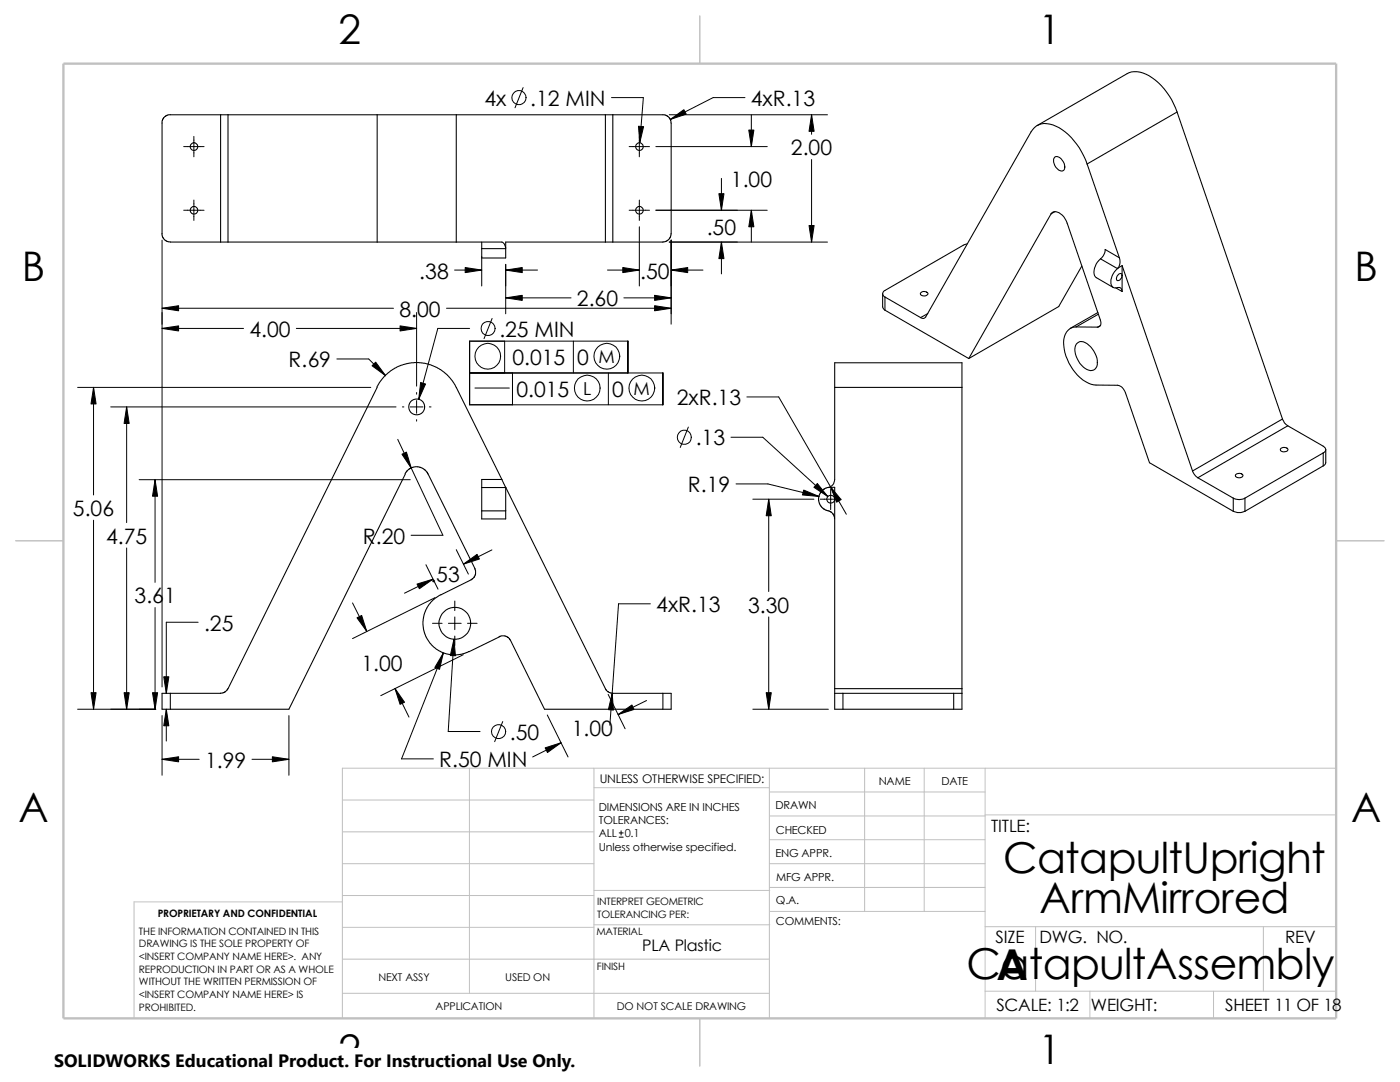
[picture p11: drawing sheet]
<svg xmlns="http://www.w3.org/2000/svg" width="279mm" height="216mm" viewBox="0 0 279 216" stroke-linecap="round" stroke-linejoin="round" font-family="sans-serif">
<g fill="none" stroke="#c0c0c0" stroke-width=".2">
<path d="M68.3 159.6h50.2M93.7 153.3v44.9M118.5 157.2h35M118.5 153.3v49.9M153.5 158h43.1M153.5 153.3v49.9M172.6 153.3v28.6M184.4 153.3v28.6M196.6 153.3v49.9M266.7 153.3h-198.4v49.9M68.3 180h-41.5v23.2M68.3 172.3h50.2"/>
<path d="M68.3 166h50.2M68.3 178.7h50.2M118.5 177.7h35.1M153.5 177.1h43.1M153.5 172.3h43.1M153.5 162.8h43.1M153.5 167.6h43.1M196.6 162.6h70.1M68.3 191.4h85.2M68.3 185h50.2M68.3 198.2h85.2M118.5 184.5h35.1"/>
<path d="M153.6 181.9h43M196.6 184.9h70.1M196.6 197.8h70.1M206.7 184.9v12.9M217.5 197.8v5.4M242.2 197.8v5.4M252.1 184.9v12.9"/>
</g>
<path d="M139.7 3.2v9.5M3.1 107.9h9.6M266.7 107.9h9.5M139.7 203.2v9.5" fill="none" stroke="#c0c0c0" stroke-width=".21"/>
<path d="M12.7 12.7h254v190.5h-254z" fill="none" stroke="#c0c0c0" stroke-width=".47"/>
<g fill="none" stroke="#000" stroke-width=".21">
<path d="M34 22.9h10M34 22.9l-1 .3-.4 .4-.3 .6v22.5M44 22.9v25.4M44 22.9h1.5M45.5 22.9v25.4M45.5 22.9h29.8M75.3 22.9v25.4M75.3 22.9h15.8M91.1 22.9v25.4M91.1 22.9h29.7M120.8 22.9h1.5M120.8 22.9v25.4"/>
<path d="M122.3 22.9h10.3l.6 .3 .4 .4 .3 1v22.1l-.1 .7-.6 .6-.9 .3h-10M122.3 22.9v25.4M210.5 31.3l.2-.1a1.94 1.94 0 0 1 1.5 2.8 1.53 1.53 0 0 1-1.8-1.3l-.1-.9zM217 32.7l6.4 18.7M217 32.7a13.4 13.4 0 0 0-6.3-7.5 3.5 3.5 0 0 0-4.9 1.1l-21.1 36.9a.66 .66 0 0 1-1 .2M234.9 22.4a12.7 12.7 0 0 0-6.8-7.8l-.6-.2a3.8 3.8 0 0 0-2.5 .3l-18 10.4M234.9 22.4l-17.9 10.3M234.9 22.4l21 61.2M32.3 46.7l.3 .9 .4 .4 .6 .3h10.4M44 48.3h1.5M45.5 48.3h29.8M75.3 48.3h15.8"/>
<path d="M91.1 48.3h9.1l.5 .4 .2 .7M96.1 48.3v1.3M96.1 49.6h4.8M100.9 49.4v.2M100.9 49.6v1.9h-4.8v-1.9M120.8 48.3h-19.9v1.1M120.8 48.3h1.5M176.1 58.6v2.6l.5 .7M176.6 59.3v2.6M176.6 59.3l7.1 4.1M183.7 58.5a.95 .95 0 0 1 1.5 .1 .86 .86 0 0 1-1.5 0zM193 48.6l-.8 .3-15.6 9.1a.69 .69 0 0 0-.5 .6 .69 .69 0 0 0 .5 .7"/>
<path d="M209.8 42.7l-16.5 28.8M209.8 42.7a1.23 1.23 0 0 1 1.9 0l.6 .6 .7 1.2 6.6 19.3a.91 .91 0 0 1-.5 1.5M210.6 42.2l-.8 .5M215.9 53.1l-4.6 8.1-18 10.3M219.6 51.6a3 3 0 0 0-1 3.6l3.6 2.2M219.6 51.6l3.4 2M222.7 57.4l1.2 .8M223 53.6a3.3 3.3 0 0 0-1.2 3.3 1.14 1.14 0 0 0 1.6 .5l.3 .1 .2 .7M223.1 53.5l-.1 .1M223.3 54.7l.3-.1a.84 .84 0 0 1 .2 .9 .84 .84 0 0 1-.7 .5 .63 .63 0 0 1 0-1.1zM223.4 51.4l-2.8-1.6a2.5 2.5 0 0 1-1 1.8M223.4 51.4l.1 1-.4 1.1"/>
<path d="M223.9 53v5.2M223.9 53l14.1 41M223.9 53l-.8 .5M75.2 77.3l1-1.6 1.2-1.3 1.3-.9 1.8-.8 2.2-.4 2 .2 1.3 .3 1.9 .9 1.7 1.4 1.2 1.7 9.4 18.9M75.3 77.3l-29.9 60.3-.7 .6-.7 .1h-10M166.6 77.3v18.4l-.2 .8-.9 .7M166.6 77.3v-4.9h25.4v4.9M166.6 77.3h25.4M176.6 61.9l16.7 9.6M185.2 62.6l-1.5 .8M192 77.3v60.1M214.8 65.2l4.3 .1"/>
<path d="M214.8 65.2a2.72 2.72 0 0 0-2.5 3.1 9.6 9.6 0 0 0 5.4 8.4l1 .1 4.4 .1a2.01 2.01 0 0 1 1.5 1.5l4.8 13.9 16.7 9.7M214.8 68.7a1.59 1.59 0 0 1 2.5 .2 4.5 4.5 0 0 1 1.6 4.2 1.43 1.43 0 0 1-2.3 .4 4.8 4.8 0 0 1-2-4.5zM219.1 62.4l-5.5 3.1M219.2 62.7l-4.4 2.5M219.6 65l-.5 .3M80.9 94.5l.7-.9 1.2-.5 1.4 .2 1 .9 9.6 19.3M80.9 94.6l-23.2 46.9h-23.7M96.1 97.3v4.6M96.1 97.3h4.8M100.2 95.7h-4.1v1.6M100.2 95.7l.7 1.5M100.9 97.2l20 40.3 .4 .5 1 .3"/>
<path d="M100.9 97.3v4.6M100.9 97.2v.1M165.3 97.2l-.8 .3-.5 .5-.5 .7-.1 .7v.8l.4 .8 .7 .6 .8 .3M165.5 97.2h1.1v40.2M165.5 97.2l-.2 .1M238 94l.5 .9 .6 .4M239.1 95.3l7 4.1M246.1 99.4a2.43 2.43 0 0 0 2.4 0M246.1 99.4v2.6M246.5 94.8a.95 .95 0 0 1 1.6 .1 .88 .88 0 0 1-1.6 .1zM248.5 99.4v2.6M255.7 89.5l.6-.2 .7 .2a.72 .72 0 0 1-.5 .7 .72 .72 0 0 1-.8-.2l-.2-.3z"/>
<path d="M255.9 83.6l-17.9 10.4M255.9 83.6a2.36 2.36 0 0 0 1.1 1.4M257 85l7.1 4a.71 .71 0 0 1 .5 .7 .71 .71 0 0 1-.5 .7M257 85l-17.9 10.3M264.1 90.4l-15.6 9M264.1 90.4v2.6M264.1 93l-15.6 9M264.6 89.7v2.6l-.1 .4-.4 .3M94.7 113.5l.2 .4v.7l-.2 .5-.4 .4-6.5 3.2-1.6 1.2-1.2 1.9-.6 2.1 .1 1.6 .5 1.7 1.1 1.5 1.1 .9 1.6 .8 1.5 .3 1.8-.1 1.5-.6M96.1 101.9h4.8M100.9 101.9v1.6h-4.8v-1.6M165.3 101.9l.6 .3 .4 .4 .3 .9"/>
<path d="M246.1 102a2.79 2.79 0 0 0 2.4 0M34 138.3v3.2M34 138.3h-1.7v3.2h1.7M99.6 127l1.2-.1 .5 .2 .5 .5 6.9 13.9h23.6M99.7 127.1l-6.1 2.9M122.3 138.3h10M132.3 138.3h1.6v3.2h-1.6M132.3 138.3v3.2M166.6 138.3v3.2h1.6M166.6 137.4v.9M166.6 137.4h25.4M166.6 138.3h1.6"/>
<path d="M168.2 138.3h22.1M168.2 138.3v3.2M190.3 138.3h1.7M190.3 138.3v3.2M192 137.4v.9M192 138.3v3.2h-1.7M168.2 141.5h22.1"/>
<circle cx="38.7" cy="29.2" r=".76"/>
<circle cx="127.6" cy="29.2" r=".76"/>
<circle cx="38.7" cy="41.9" r=".76"/>
<circle cx="127.6" cy="41.9" r=".76"/>
<circle cx="83.2" cy="81.2" r="1.59"/>
<circle cx="165.8" cy="99.6" r=".79"/>
<circle cx="90.8" cy="124.4" r="3.2"/>
</g>
<g fill="none" stroke="#000" stroke-width=".2">
<path d="M104.4 17.5l-1.6 4M122 19.5h6.4l-.7 9M148.7 19.5h-6.4l-8.5 4.3M36.7 29.3h4M38.7 27.2v4.1M38.7 39.9v4.1M125.6 29.3h4M127.6 27.2v4.1M127.6 39.9v4.1M130.9 29.3h22.2M133.6 22.9h31.5M144 35.6v6.4"/>
<path d="M149.9 22.9v6.4M162 22.9v3.9M162 31.8v16.5M32.3 47.9v89.2M36.7 42h4M90.7 53.9h5.4M96.1 51.2v5.9M100.9 53.9h6.4M100.9 52.7v9.9M100.9 59.4h13.1M121.2 53.9h6.4M124.5 59.4h9.4"/>
<path d="M125.6 42h4M127.6 45.3v11.8M130.9 42h22.2M133.6 48.3h31.5M133.9 47.9v16.8M133.9 53.9h6.4M144 48.3v6.4M149.9 42v6.3M15.5 77.3h58.5M18.7 77.3v21.5M32.3 61.5h46.2M32.3 65.5h16.3"/>
<path d="M59.1 65.5h24M67.2 71.6h6.4l3.4 3.4M83.1 62.4v14.6M83.1 78.3v.4M83.1 79.9v2.6M89.1 61.5h44.8M93.7 74.4h38.6v6.4h-38.6v-12.7h31.6v6.3M93.7 65.5h-6.3l-3.8 14.2M94.8 77.4h6.8M98.2 63.5l-1.6 4.1M100.7 68.1v6.3M102.3 74.4v6.4"/>
<path d="M114.4 68.1v6.3M121.4 74.4v6.4M149.1 79.2h6.3l13.5 23.4M22.1 81.2h56.9M25.3 81.2v23.1M27.8 95.7h54.1M30.9 95.7v20.5M79.4 87.7l9 19.1h-6.4M80.3 81.2h.3M81.9 81.2h2.5M83.1 83.7v.3M85.7 81.2h.3"/>
<path d="M137.4 85.2l-1.6 4.1M145.9 87.2h6.3l13 11.9M146.9 96.6h6.3l10.2 2.5M150.2 99.6h12.2M153.4 99.6v18.4M163.7 99.6h4.2M165.8 97.5v4.2M18.7 103.8v37.7M25.3 109.3v32.2M85 112.7l2.4 4.9M86.4 115.6l-5.7 2.8M86.8 119.3l-16.4 8.1"/>
<path d="M90.8 119.9v1.9M91.1 109.7l2.4 4.9M98.2 109.7l-5.7 2.9M30.9 121.2v20.3M39.5 124.2h-6.3v14.1M70.4 120.3l2.8 5.7M78.8 137.4l2.8 5.7M86.3 124.4h1.9M88.5 130.3l-8.4 21.1h6.4M89.5 124.4h2.5M90.6 127.6l-1.1 18.4h6.3M90.8 123.1v2.5"/>
<path d="M90.8 126.9v1.9M92.5 130.6l-16.5 8.2M93.3 124.4h1.9M121.4 138.6l3.4 6.8M129 139.8l-5.6 2.8M129.8 120.5h-6.4l-1.7 24.2M153.4 123.1v18.4M15.5 141.5h15.6M32.3 142.8v11.9M32.3 151.5h7.5M33.2 141.5v6.4M50.3 151.5h7.4"/>
<path d="M57.7 142.8v11.9M100.3 144l-1.6 4M109.2 142.7l4.2 8.3M112 148.2l-5.7 2.8M150.2 141.5h15.1M123.6 167h.8M123.6 166.2h.8M124 165.8v.8"/>
<circle cx="103.6" cy="19.5" r="1.41"/>
<circle cx="97.3" cy="71.1" r="2.57"/>
<circle cx="97.4" cy="65.6" r="1.4"/>
<circle cx="117.2" cy="77.4" r="2.57"/>
<circle cx="121.1" cy="71.1" r="2.58"/>
<circle cx="128.1" cy="77.4" r="2.58"/>
<circle cx="136.5" cy="87.2" r="1.41"/>
<circle cx="99.5" cy="146" r="1.4"/>
</g>
<g fill="#000" stroke="#000" stroke-width=".2">
<path d="M127.4 25.2l1 .1-.7 3.2zM133.8 23.8l2.7-1.9 .4 .9zM149.4 26h1.1l-.6 3.3zM162 22.9l.5 3.3h-1zM92.8 53.4l3.3 .5-3.3 .5zM100.9 59.4l3.3-.5v1zM100.9 53.9l3.3-.5v1zM124.3 53.4l3.3 .5-3.3 .5zM133.9 53.9l3.3-.5v1zM130.6 58.9l3.3 .5-3.3 .5zM144 48.3l.5 3.3h-1zM143.5 38.7h1l-.5 3.3z"/>
<path d="M149.9 42l.6 3.3h-1.1zM161.5 45h1l-.5 3.3zM18.7 77.3l.5 3.3h-1zM32.3 61.5l3.3-.5v1zM32.3 65.5l3.3-.5v1zM75 72.3l2 2.7-2.7-2zM79.8 65l3.3 .5-3.3 .5zM83.9 76.3l1 .3-1.3 3.1zM130.6 61l3.3 .5-3.3 .5zM25.3 81.2l.5 3.3h-1zM30.9 95.7l.6 3.3h-1.1zM80.2 90.6l.9-.4 1 3.2z"/>
<path d="M153.4 99.6l.5 3.3h-1zM160.4 97.8l3 1.3-3.3-.3zM163.1 96.5l2.1 2.6-2.8-1.9zM165.7 97.1l2.2 2.6-.9 .5zM83.2 116.5l3.2-.9-2.7 1.9zM92.5 112.6l2.7-2 .5 .9zM32.7 135h1l-.5 3.3zM71.2 123.3l1-.5 1 3.2zM78.8 137.4l1.9 2.7-.9 .4zM88.5 130.3l-.8 3.3-.9-.4zM90.6 127.6l.3 3.3-1-.1zM122.2 138.3l.2 3.4-1-.1z"/>
<path d="M18.2 138.2h1l-.5 3.3zM24.8 138.2h1l-.5 3.3zM30.4 138.2h1.1l-.6 3.3zM32.3 151.5l3.3-.5v1zM33.2 141.5l.5 3.3h-1zM54.4 151l3.3 .5-3.3 .5zM108.8 149.2l3.2-1-2.7 2zM123.4 142.6l2.7-1.9 .4 .9zM152.9 138.2h1l-.5 3.3z"/>
</g>
<path d="M10.8 209.2h104.1v6.7h-104.1z" fill="#fff"/>
<g font-size="8.5">
<text x="200.2" y="174.1">CatapultUpright</text>
<text x="207.4" y="182.2">ArmMirrored</text>
<text x="192.9" y="195.3">CatapultAssembly</text>
<text x="198.8" y="195.5">A</text>
</g>
<g font-size="8.1">
<text x="67.6" y="8.8">2</text>
<text x="207.3" y="8.8">1</text>
<text x="4.4" y="56.1">B</text>
<text x="270.3" y="56.1">B</text>
<text x="3.7" y="164.1">A</text>
<text x="269.6" y="164.1">A</text>
<text x="67.6" y="212.3">2</text>
<text x="207.3" y="212.3">1</text>
</g>
<g font-size="4.2">
<text x="96.7" y="21.1">4x</text>
<text x="105.8" y="21.1">.12 MIN</text>
<text x="149.8" y="21.1">4xR.13</text>
<text x="157.8" y="31">2.00</text>
<text x="145.9" y="37.3">1.00</text>
<text x="141" y="46.8">.50</text>
<text x="83.7" y="55.6">.38</text>
<text x="127.8" y="55.6">.50</text>
<text x="79.7" y="63.2">8.00</text>
<text x="115.1" y="61.1">2.60</text>
<text x="49.8" y="67.2">4.00</text>
<text x="99.7" y="67.2">.25 MIN</text>
<text x="57.6" y="73.3">R.69</text>
<text x="102.3" y="72.9">0.015</text>
<text x="115.2" y="72.9">0</text>
<text x="103.1" y="79.2">0.015</text>
<text x="122.2" y="79.2">0</text>
<text x="135.1" y="80.9">2xR.13</text>
<text x="138.9" y="88.9">.13</text>
<text x="137.3" y="98.3">R.19</text>
<text x="14.6" y="103">5.06</text>
<text x="21.2" y="108.5">4.75</text>
<text x="72.4" y="108.5">R.20</text>
<text x="85.9" y="116">.53</text>
<text x="26.9" y="120.4">3.61</text>
<text x="40.7" y="125.8">.25</text>
<text x="131" y="122.1">4xR.13</text>
<text x="149.3" y="122.3">3.30</text>
<text x="72.1" y="133.8">1.00</text>
<text x="101.8" y="147.6">.50</text>
<text x="114.1" y="146.8">1.00</text>
<text x="40.9" y="153.2">1.99</text>
<text x="87.7" y="153.1">R.50 MIN</text>
</g>
<g font-size="3.6">
<text x="119.5" y="72.4">M</text>
<text x="116.4" y="78.8">L</text>
<text x="126.4" y="78.8">M</text>
<text x="10.8" y="213">SOLIDWORKS Educational Product. For Instructional Use Only.</text>
</g>
<g font-size="3.4">
<text x="197.8" y="166">TITLE:</text>
<text x="198.7" y="188.1">SIZE</text>
<text x="207.5" y="188.1">DWG. NO.</text>
<text x="256.5" y="188.2">REV</text>
<text x="198.8" y="201.7">SCALE: 1:2</text>
<text x="217.7" y="201.8">WEIGHT:</text>
<text x="244.5" y="201.7">SHEET 11 OF 18</text>
</g>
<text font-size="3.2" x="128.2" y="189.8">PLA Plastic</text>
<text font-size="2.4" x="119.7" y="156.2">UNLESS OTHERWISE SPECIFIED:</text>
<g font-size="2.2">
<text x="119.5" y="161.8">DIMENSIONS ARE IN INCHES</text>
<text x="154.8" y="161.5">DRAWN</text>
<text x="175.4" y="156.7">NAME</text>
<text x="187.9" y="156.7">DATE</text>
<text x="119.5" y="164.4">TOLERANCES:</text>
<text x="119.5" y="167.1">ALL</text>
<text x="124.7" y="167.1">0.1</text>
<text x="154.8" y="166.3">CHECKED</text>
<text x="119.5" y="169.8">Unless otherwise specified.</text>
<text x="154.8" y="171">ENG APPR.</text>
<text x="154.9" y="175.7">MFG APPR.</text>
<text x="154.9" y="184.7">COMMENTS:</text>
<text x="154.9" y="180.5">Q.A.</text>
</g>
<g font-size="2.1">
<text x="75.5" y="195.7">NEXT ASSY</text>
<text x="100.8" y="195.7">USED ON</text>
<text x="86.9" y="201.5">APPLICATION</text>
<text x="123.1" y="201.6">DO NOT SCALE DRAWING</text>
</g>
<g font-size="2">
<text x="31.5" y="183">PROPRIETARY AND CONFIDENTIAL</text>
<text x="119.2" y="180.6">INTERPRET GEOMETRIC</text>
<text x="119.2" y="183.1">TOLERANCING PER:</text>
<text x="27.7" y="186.5">THE INFORMATION CONTAINED IN THIS</text>
<text x="27.7" y="189.1">DRAWING IS THE SOLE PROPERTY OF</text>
<text x="27.7" y="191.6">&lt;INSERT COMPANY NAME HERE&gt;. ANY</text>
<text x="119" y="186.6">MATERIAL</text>
<text x="27.7" y="194.1">REPRODUCTION IN PART OR AS A WHOLE</text>
<text x="27.7" y="196.6">WITHOUT THE WRITTEN PERMISSION OF</text>
<text x="119.1" y="193.5">FINISH</text>
<text x="27.7" y="199.1">&lt;INSERT COMPANY NAME HERE&gt; IS</text>
<text x="27.7" y="201.7">PROHIBITED.</text>
</g>
</svg>
